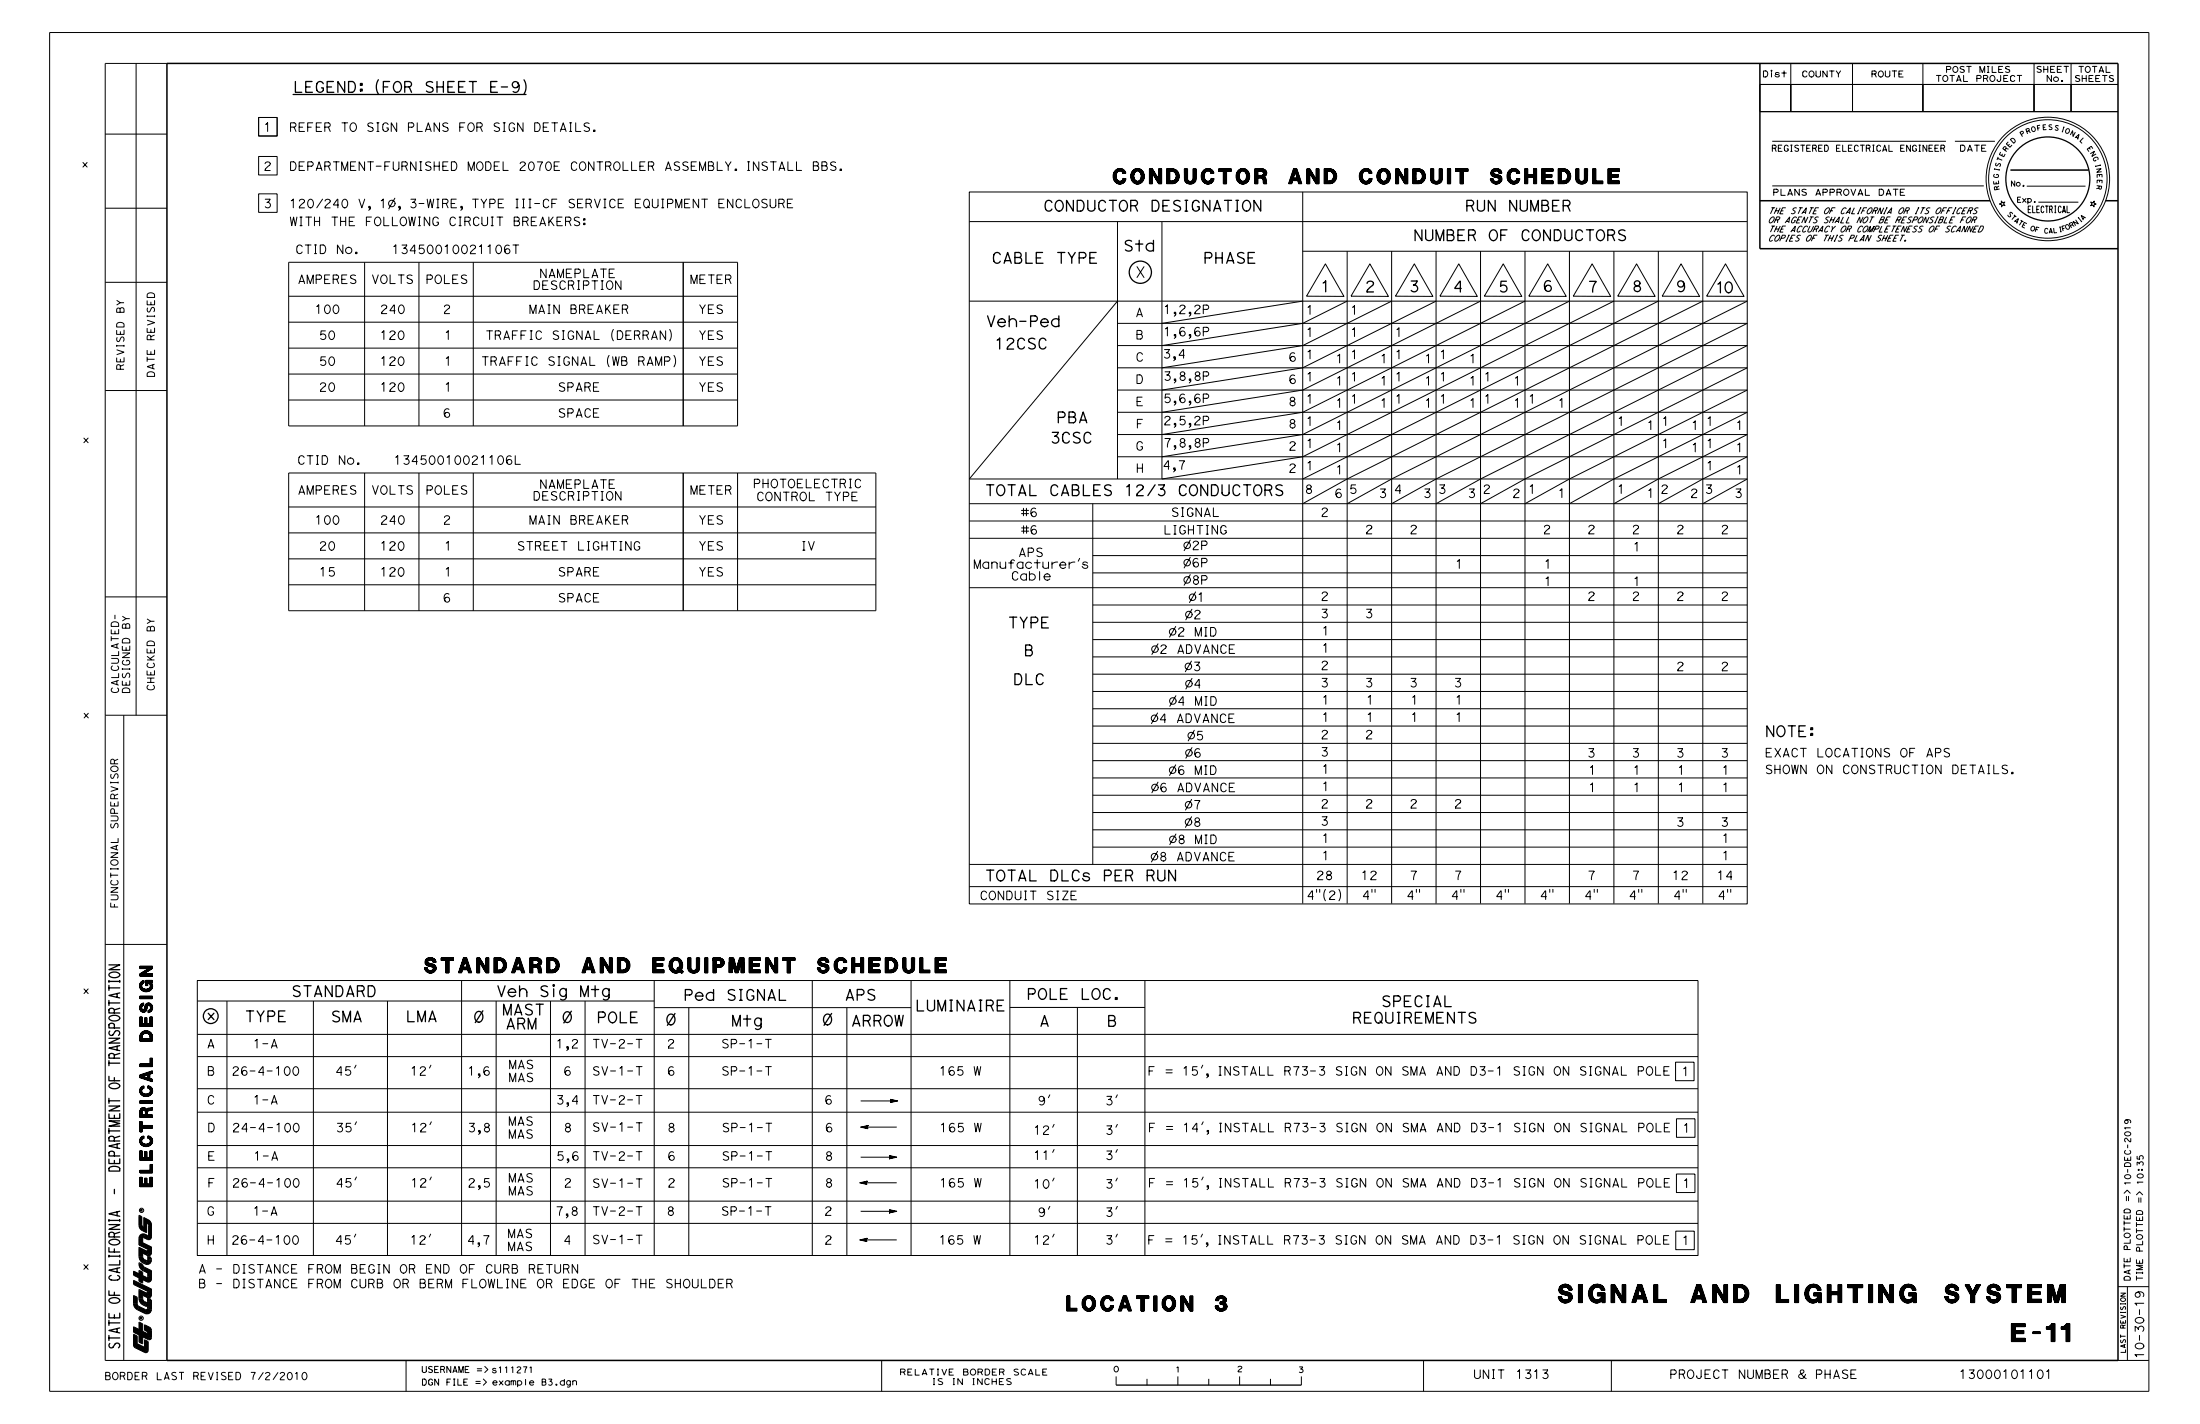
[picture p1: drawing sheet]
<svg xmlns="http://www.w3.org/2000/svg" width="432mm" height="279mm" viewBox="0 0 432 279" stroke-linecap="round" stroke-linejoin="round" font-family="sans-serif">
<g fill="none" stroke="#000" stroke-width=".2">
<path d="M9.7 6.4h412.1v266.6h-412.1zM26.7 12.4v127.9M32.8 12.4h-12.1v254.5h12.1M347.7 14.2v.9M351.5 12.4v9.5M363.6 12.4v9.5M377.4 12.4v9.5M399.2 12.4v9.5M406.5 12.4v9.5M415.7 16.6h-70.3v5.3h70.3M20.7 26.3h12.1M50.8 38h3.6v3.7h-3.6z"/>
<path d="M50.8 30.7h3.6v3.6h-3.6zM50.8 23.1h3.6v3.6h-3.6zM77.5 38.9l-1.2 2.1M154.5 39.9h.7M155.5 39.1h-1v1.7h1.1M190.2 37.7h152.7v139.7h-152.7zM255.7 37.7v139.6M347.8 36.5h41.6M347.8 27.7h34.1M383.7 27.7h7.9M392.8 39.4l.3 .4 .4-.2-.3 .4 .3 .4-.4-.2-.3 .4v-.4l-.4-.2 .4-.1zM394.6 33.4h15.3"/>
<path d="M397.8 36.5h11.5M400.1 39.7h7.8M410.4 39.6l.4 .2 .2-.3v.4l.4 .1-.4 .2v.4l-.2-.4-.5 .2 .3-.4zM20.7 40.9h12.1M20.7 55.4h12.1M56.7 51.5h88.1v32.1h-88.1zM56.7 58.1h88.1M71.6 51.5v32.1M82.2 51.5v32.1M92.9 51.5v32.1M134.1 51.5v32.1M190.2 59.1h152.7l-69.8 34.9-8.7 4.8"/>
<path d="M190.2 43.5h152.7M219.3 59.1l-29.1 34.9h152.7l-8.7 4.8M219.3 43.5v50.5M228.1 43.5v50.5l27.6-4.4 61.1-30.5M255.7 49.3h87.2M255.7 59.1l-27.6 4.3M260.1 51.8l3.7 6.4-7.4-.1zM264.4 59.1l-8.7 4.3-27.6 4.4M264.4 49.3v128M268.9 51.8l3.6 6.4-7.3-.1zM273.1 49.3v128M273.1 59.1l-17.4 8.7-27.6 4.4"/>
<path d="M277.6 51.8l3.6 6.4-7.3-.1zM281.9 59.1l-26.2 13.1-27.6 4.3M281.9 49.3v128M286.3 51.8l3.7 6.4-7.4-.1zM290.6 49.3v128M290.6 59.1l-34.9 17.4-27.6 4.4M295 51.8l3.7 6.4-7.4-.1zM299.3 59.1l-43.6 21.8-27.6 4.4M299.3 49.3v128M303.8 51.8l3.6 6.4-7.3-.1zM308 49.3v128M308 59.1l-52.3 26.2-27.6 4.3"/>
<path d="M312.5 51.8l3.6 6.4-7.3-.1zM316.8 49.3v128M321.2 51.8l3.7 6.4-7.4-.1zM325.5 59.1l-69.8 34.9M325.5 49.3v128M329.9 51.8l3.7 6.4-7.4-.1zM334.2 49.3v128M334.2 59.1l-69.8 34.9-8.7 4.8M338.7 51.8l3.6 6.4-7.3-.1zM20.7 76.6h12.1M56.7 63.2h88.1M56.7 68.3h88.1"/>
<path d="M56.7 73.4h88.1M56.7 78.5h88.1M119.5 69.7a2.13 2.13 0 0 0 0 2.3M120.4 64.6a2.13 2.13 0 0 0 0 2.3M131.4 64.6a2.13 2.13 0 0 1 0 2.3M132.3 69.7a2.13 2.13 0 0 1 0 2.3M219.3 63.4h123.6l-61 30.6-8.8 4.8M219.3 67.8h123.6l-52.3 26.2-8.7 4.8M219.3 72.2h123.6l-43.6 21.8-8.7 4.8M219.3 76.5h123.6l-34.9 17.5-8.7 4.8M56.7 92.8h115.2v27h-115.2zM56.7 99.5h115.2"/>
<path d="M71.6 92.8v27M82.2 92.8v27M92.9 92.8v27M134.1 92.8v27M144.8 92.8v27M190.2 98.8h152.7M214.5 98.8v70.8M219.3 80.9h123.6l-26.1 13.1-8.8 4.8M219.3 85.3h123.6l-17.4 8.7-8.7 4.8M219.3 89.6h123.6l-8.7 4.4-8.7 4.8M20.7 117.1h12.1M56.7 104.6h115.2"/>
<path d="M56.7 109.7h115.2M56.7 114.7h115.2M190.2 102.2h152.7M190.2 115.3h152.7M190.2 105.6h152.7M211.9 109.6l-.3 .5M214.5 118.7h128.4M214.5 109h128.4M214.5 112.4h128.4M233.6 112.7l-1.2 2.1M233.6 109.4l-1.2 2M233.6 106l-1.2 2"/>
<path d="M233.9 119.5l-1.2 2.1M234.7 116.1l-1.2 2.1M235.9 113.8h.6a.43 .43 0 0 0 .4-.4 .43 .43 0 0 0-.4-.5h-.6v1.7M235.9 110.4h.6a.43 .43 0 0 0 .4-.4 .43 .43 0 0 0-.4-.4h-.6v1.6M235.9 107h.6a.43 .43 0 0 0 .4-.4 .43 .43 0 0 0-.4-.4h-.6v1.7M214.5 122.1h128.4M214.5 125.5h128.4M214.5 128.9h128.4M214.5 132.3h128.4M214.5 135.7h128.4M214.5 139.1h128.4M227.2 139.9l-1.2 2.1"/>
<path d="M227.3 126.3l-1.2 2.1M230.8 122.9l-1.2 2.1M230.8 136.5l-1.2 2.1M233.8 129.7l-1.2 2.1M234 133.1l-1.2 2.1M234.5 129.9h.9l-.2 .4-.4 .2a.55 .55 0 0 1 .6 .8 .55 .55 0 0 1-.9 .1M234.5 120.1a.47 .47 0 0 1 .7-.4 .47 .47 0 0 1 .2 .7l-.6 .6-.3 .4h1M235.5 134.4h-1l.8-1.1 .1 1.7M237.6 123.1h.6a.95 .95 0 0 1-.1 1.7h-.5zM237.6 136.7h.6a.95 .95 0 0 1 0 1.7h-.6zM20.7 140.3h12.1M24.3 140.3v126.6"/>
<path d="M214.5 142.5h128.4M214.5 145.9h128.4M214.5 149.2h128.4M214.5 152.6h128.4M214.5 156h128.4M214.5 159.4h128.4M227.3 153.5l-1.2 2M230.8 150.1l-1.2 2M233.9 156.9l-1.2 2M234 146.7l-1.2 2.1M234.4 143.3l-1.2 2.1M234.5 157.1h1a2.61 2.61 0 0 0-.5 1.7"/>
<path d="M235.4 147a.67 .67 0 0 0-.8 .1 .67 .67 0 0 0-.1 .8l.2 .5M236 143.5h-.9l-.1 .8a.57 .57 0 0 1 .9-.1 .57 .57 0 0 1 0 .9 .57 .57 0 0 1-.9-.1M237.6 150.3h.6a.95 .95 0 0 1-.1 1.7h-.5zM190.2 169.6h152.7M190.2 174h152.7M214.5 162.8h128.4M214.5 166.2h128.4M227.2 167l-1.2 2.1M230.8 163.6l-1.2 2.1M233.9 160.3l-1.2 2M237.6 163.8h.6a.95 .95 0 0 1 0 1.7h-.6zM258.4 174.5v.6"/>
<path d="M259 174.5v.6M260.1 174.5a2.13 2.13 0 0 0 0 2.2M262.8 174.5a2.13 2.13 0 0 1 0 2.2M268.6 175.9h-1l.8-1.1 .1 1.7M269.3 174.5v.6M269.9 174.5v.6M277.3 175.9h-1l.8-1.1 .1 1.7M278 174.5v.6M278.6 174.5v.6M286 175.9h-.9l.7-1.1 .1 1.7M286.7 174.5v.6M287.3 174.5v.6"/>
<path d="M294.8 175.9h-1l.7-1.1 .1 1.7M295.5 174.5v.6M296.1 174.5v.6M303.5 175.9h-1l.8-1.1 .1 1.7M304.2 174.5v.6M304.8 174.5v.6M312.2 175.9h-1l.8-1.1 .1 1.7M312.9 174.5v.6M313.5 174.5v.6M321 175.9h-1l.7-1.1 .1 1.7M321.6 174.5v.6M322.2 174.5v.6"/>
<path d="M329.7 175.9h-1l.8-1.1v1.7M330.4 174.5v.6M331 174.5v.6M338.4 175.9h-1l.8-1.1 .1 1.7M339.1 174.5v.6M339.7 174.5v.6M20.7 185.3h12.1M38.7 192.4h294.6v53.9h-294.6zM38.7 196.4h89.7M44.5 196.4v49.9M61.5 196.4v49.9M76.1 196.4v49.9"/>
<path d="M90.6 192.4v53.9M97.4 196.4v49.9M108 196.4v49.9M114.8 196.4v49.9M128.4 192.4v53.9M128.4 197.7h50.4M135.2 197.7v48.6M159.4 192.4v53.9M166.2 197.7v48.6M178.8 192.4v53.9M198.2 192.4v53.9M198.2 197.7h26.5"/>
<path d="M211.5 197.7v48.6M224.7 192.4v53.9M38.7 203h294.6M38.7 207.3h294.6M38.7 213.6h294.6M38.7 218.2h294.6M69.9 209l-.3 .6M84.6 209l-.3 .6M168.9 216h7.3M174.8 215.7l1.4 .3-1.4 .3 1.1-.3-1.1-.2 .7 .2-.6 .2 .3-.2-.3-.1-.1 .4 .2-.3zM206.1 214.8l-.3 .6M219.3 214.8l-.3 .6"/>
<path d="M236.1 209l-.3 .6M328.9 208.4h3.6v3.6h-3.6zM329 219.5h3.7v3.6h-3.7zM28.2 238.9a1.7 1.7 0 0 1 1.5 1.5v2.5l-.2 .3h-.4l-1-.4-.1 1M28.2 238.9l.6 1.1M28.2 238.9v1.9M28.8 240l.2 .1 .2 .4v1.8l-.2 .1-.5-.2M28.8 240v1.9M38.7 224.8h294.6M38.7 229.1h294.6M38.7 235.7h294.6M70 230.9l-.3 .6"/>
<path d="M70 220.1l-.3 .6M84.7 230.9l-.3 .6M84.7 220.1l-.3 .6M168.7 232.1l1.5-.3-1.1 .3 1 .2-.7-.2 .7-.2-.4 .2h.3l.2-.3-.2 .3 .2 .3zM168.9 221.1h7.1M168.9 227.1h7.1M168.9 232.1h7.1M168.9 237.7h7.1M168.9 221.2l1.5-.4-1.1 .4 1 .2-.7-.2 .7-.2-.4 .2h.3l.2-.4-.2 .4 .2 .3zM174.6 226.7l1.4 .3-1.4 .4 1.1-.4-1.1-.2 .7 .2-.6 .2 .3-.2h-.3l-.1 .4 .2-.4zM174.6 237.4l1.4 .3-1.4 .3 1.1-.3-1.1-.3 .7 .3-.6 .1 .3-.1-.3-.1-.1 .4 .2-.3zM206.1 236.7l-.3 .6"/>
<path d="M206.9 231.2l-.3 .5M206.9 220.6l-.3 .6M206.9 225.5l-.3 .6M219.3 225.5l-.3 .6M219.3 231.2l-.3 .5M219.3 236.7l-.3 .6M219.3 220.6l-.3 .6M236.1 230.9l-.2 .6M236.2 220.1l-.3 .6M329 230.4h3.7v3.6h-3.7zM416.9 234.1l.6-.6 .6 .6M419.3 234.4l.6-.6 .6 .6"/>
<path d="M27.3 244.7v1.8a1.61 1.61 0 0 0 2 1.5l.4-.8-.2-.5-1.5-.8M27.3 249.9l-1.1-.5v.8l1.1 .5M27.3 249.9v-.6l.7 .3v.7M27.3 250.7v.7l.7 .4v-.7M27.3 249.9l.7 1.2M27.3 244.3l1.7 .8M27.3 244.7l1.4 .7h.3v-.3M27.3 244.7l.7 1.2M28 250.3l-.7 .4M28 243.8l-.7 .5M28 245.9l.1 .9 .7 .6 .2-.2v-.8M28 243.8l1.7 .9"/>
<path d="M28.2 240.8l.6 1.1M28.2 240.8l-.2-.2-.2-.3v-1.6l-.5-.3v2a1.14 1.14 0 0 0 .6 1l.9 .5M28.5 242.2a.84 .84 0 0 0-1.2 .7v1.4M29 253.4l-.1 .2-.2 .1-1.4-.7v1.8a1.7 1.7 0 0 0 1.7 1.5v.4l-.3 .3-1.6-.8-.2-.4v-1.3l-.7-.3v1.5a1.44 1.44 0 0 0 .8 1.3l1.4 .7a.9 .9 0 0 0 1.3-.8v-1.5l-.2-.4-1.5-.8v.6a.79 .79 0 0 0 .9 .7l.1-.9M29 249.8l-.1 .8-.9-.3M29.1 246.9h.1M29.1 245.1v.1M29.4 247.2h.1M29.6 247.2h.1M29.7 252.9l-.7 .5M29.7 244.7l-.7 .4M29.7 249.3l-.7 .5"/>
<path d="M29.7 252.9v1.4l-.2 .3h-.6M29.7 249.3v1.7l-.1 .3-.5 .3-1.1-.5M29.7 249.3l-1.4-.7-.3-.5-.7-.4a1.53 1.53 0 0 0 .8 1.6l.9 .5M29.7 244.7v1.3l-.2 .3h-.6M29.7 252.9l-3.5-1.7v.8l2.8 1.4M38.7 240h294.6M69.8 242.2l-.2 .5M84.5 242.2l-.3 .5M168.7 243.3l1.5-.3-1.1 .3 1 .2-.7-.2 .7-.2-.4 .2 .3 .1 .2-.4-.2 .3 .2 .3zM168.9 243.3h7.1M206.9 242.2l-.3 .5M219.3 242.2l-.3 .5"/>
<path d="M236 242.2l-.3 .5M328.9 241.6h3.6v3.6h-3.6zM415.7 252.5h6.1M417.5 252.5v14.4M26.2 260.3l1.1 .5v-1.4l.7 .4v1.4l1 .5v-.4l-.6-.3v-1.1l.9 .5 .4 .4v1.6a.43 .43 0 0 1-.6 .4l-1.1-.5v1.4l-.7-.4v-1.4l-1.1-.5zM26.9 263.6v-1.5l-.7-.3v2.1l.4 .6M28.4 264.3v-1.4l.7 .3v1.8a.46 .46 0 0 1-.7 .4l-1.8-.9M29.5 262.4l-.3 .2M79.7 267v6M173 266.9v6.1M219.1 270.1v1.7M225.1 270.5v1.3"/>
<path d="M231.2 270.1v1.7M237.2 270.5v1.3M243.3 270.1v1.7M249.4 270.5v1.3M255.4 270.1v1.7M279.4 266.9v6.1M316.3 266.9v6.1M415.7 266.9h6.1"/>
<circle cx="347.7" cy="13.9" r=".09"/>
<circle cx="76.9" cy="39.9" r=".64"/>
<circle cx="401.9" cy="35.1" r="11.6"/>
<circle cx="401.9" cy="35.1" r="12.1"/>
<circle cx="233" cy="107" r=".64"/>
<circle cx="233" cy="113.8" r=".64"/>
<circle cx="233" cy="110.4" r=".64"/>
<circle cx="234.1" cy="117.2" r=".64"/>
<circle cx="226.7" cy="127.4" r=".64"/>
<circle cx="230.2" cy="124" r=".64"/>
<circle cx="230.2" cy="137.5" r=".64"/>
<circle cx="233.2" cy="130.8" r=".64"/>
<circle cx="233.3" cy="120.6" r=".64"/>
<circle cx="233.4" cy="134.1" r=".64"/>
<circle cx="226.6" cy="140.9" r=".64"/>
<circle cx="226.7" cy="154.5" r=".64"/>
<circle cx="230.2" cy="151.1" r=".64"/>
<circle cx="233.3" cy="157.9" r=".64"/>
<circle cx="233.4" cy="147.7" r=".64"/>
<circle cx="233.8" cy="144.3" r=".64"/>
<circle cx="235.1" cy="148.1" r=".49"/>
<circle cx="226.6" cy="168.1" r=".64"/>
<circle cx="230.2" cy="164.7" r=".64"/>
<circle cx="233.3" cy="161.3" r=".64"/>
<circle cx="235" cy="161.7" r=".48"/>
<circle cx="235" cy="160.9" r=".42"/>
<circle cx="27.8" cy="237.5" r=".42"/>
<circle cx="27.7" cy="258.6" r=".42"/>
</g>
<g fill="none" stroke="#000" stroke-width=".3">
<path d="M32.8 12.4h382.9v254.5h-382.9zM345.4 12.4v36.4h70.3M345.4 39.4h45.2M413.3 39.4h2.4M27.5 238.7v2a1.42 1.42 0 0 0 1.2 .9M27.6 238.7v1.7a1.16 1.16 0 0 0 1.1 1M28.3 239.2l1.1 .5M28.3 239.5l.9 .5 .2 .5M28.3 239.4l1 .5 .2 .6M28.3 239.3l1 .5M28.5 239.6v1.6M28.6 239.6v1.7"/>
<path d="M29.1 239.6l.4 .4 .1 .5M26.3 250l3 1.4M26.3 251.6l3.1 1.5v1l-.2 .3-1.5-.7M26.3 254.4l.5 .2v1.2l.2 .5 1.5 .8 .5-.1 .1-.3v-1.9l.4 .2 .1 .4v1.5a.77 .77 0 0 1-1.1 .7l-1.4-.7a1.32 1.32 0 0 1-.8-1.2zM26.3 251.8l3 1.4v.9l-.2 .1-1.4-.7M26.3 249.8l3.2 1.5M26.5 254.4v1.3a1.15 1.15 0 0 0 .6 1.1l1.5 .7 .6-.1 .2-.5v-1.5l-.3-.4M26.6 254.5v1.2a.99 .99 0 0 0 .6 .9l1.4 .7a.45 .45 0 0 0 .7-.4v-1.5l-.2-.2M27.4 259.6l.5 .2M27.5 259.7v3.6M27.6 253.3v1.5a1.32 1.32 0 0 0 1.5 1.2M27.6 248a1.15 1.15 0 0 0 .6 1.1l1.1 .5v1.6"/>
<path d="M27.6 249.5v1.9M27.6 246.5a1.35 1.35 0 0 0 1.6 1.2l.2-.5M27.6 259.7v3.7M27.7 240.4l.2 .5 .8 .4M27.7 253.3v1.5a1.11 1.11 0 0 0 1.4 1M27.7 249.6v1.9M27.7 248.1l.4 .7 1.3 .7v1.8M27.7 246.5a1.09 1.09 0 0 0 1.5 1l.1-.3-.1-.3M27.8 259.8v3.6M28.1 249.2a1.32 1.32 0 0 1-.7-1.3l.5 .3 .4 .5 1.3 .7v1.6a.48 .48 0 0 1-.7 .4l-1-.5v.7l-.5-.3v-.6l-1.1-.6v-.5l1.1 .5v-.7l.5 .3v.7l1 .4 .2-.3M28.1 249.2l1 .5v.8M28.3 242.6l-.5 .1-.1 1.3 1.7 .8v1l-.2 .3h-.2l-1.3-.7v1.2"/>
<path d="M28.3 242.6l.9 .4 .2-.3M29.1 255.4l-.1 .2a.88 .88 0 0 1-1.1-.8v-.8l1.1 .5a.45 .45 0 0 0 .6-.4v-1.1l-3.3-1.6v.5l2.8 1.4-.1 .4-.2 .1-1.4-.6v1.6a1.51 1.51 0 0 0 1.7 1.3M29.1 245.2l-.1 .3h-.3l-1.3-.6v1.6a1.51 1.51 0 0 0 1.9 1.4l.3-.7M29.1 246.8l.3 .4M29.1 245.1l-1.7-.9v-1.3a.72 .72 0 0 1 1-.6l.5 .2h.3l.1-2a.75 .75 0 0 0-.6-.7v1.9a1.45 1.45 0 0 1-1.3-1.3v-1.8l.3 .2v1.5a.75 .75 0 0 0 .6 .7v-1.9a1.46 1.46 0 0 1 1.3 1.3v2.3a.44 .44 0 0 1-.6 .4l-.8-.4-.3 .1v1.1l1.7 .8v1.1a.44 .44 0 0 1-.6 .4l-1.1-.5v.9a.99 .99 0 0 0 1.2 .8v-.8l.4 .2 .1 .4M29.2 253.5a.48 .48 0 0 1-.7 .4M29.2 256.8a.55 .55 0 0 1-.8 .4M29.3 250.5a.46 .46 0 0 1-.7 .4M29.3 245.2a.49 .49 0 0 1-.7 .5M29.3 242.7l-.2 .1-.9-.4-.4 .1-.2 .2v1.4l1.7 .8v.9l-.2 .1-1.5-.7v1.4M29.4 240.4v2.3M29.4 253.5l-.3 .5-.6 .1"/>
<path d="M29.4 250.5l-.2 .5h-.6M29.4 245.2l-.3 .6h-.6M29.5 242.3l-.1 .3-.5 .1M29.5 240.4v2.3M26.3 261l3 1.5M26.3 261.2l2.9 1.4 .3-.1M26.3 262l.5 .2M26.3 261.3l1.1 .5M26.3 260.5l1.1 .5M26.3 260.6l2.8 1.4v-.9l-.6-.3M26.4 262v1.9M26.5 264l2.2 1.1"/>
<path d="M26.6 262.1v1.8l2.1 1.1v-1.8M26.7 262.2v1.6l1.9 1v-1.7M26.8 263.8l1.7 .8M26.8 263.6l1.7 .9M27.4 263.3l.5 .2M27.9 261.3l1.2 .6M28.5 263.1l.5 .2v1.7l-.3 .3-2.1-1-.3-.4M28.5 260.1l.8 .4 .3 .3v1.6l-.1 .2-.3 .1-1.3-.6M28.5 260.5l.9 .5v1.4l-3.1-1.5M28.5 260.3l.7 .3M28.5 260.9l.6 .3M28.5 260.7l.7 .3v1.2l-2.9-1.4"/>
<path d="M28.5 260.4l.9 .4M28.8 263.2l.1 1.8-.2 .2-2-1-.3-.3M29.2 260.6l.3 .4"/>
</g>
<g fill="none" stroke="#000" stroke-width=".25">
<path d="M57.5 18.5h45.7M74.3 15.6a2.65 2.65 0 0 0 0 2.8M102.8 15.7a2.65 2.65 0 0 1 0 2.8M21.4 192.4v.3M21.4 193.3v1M21.4 196.3v1M21.4 196.8h2.1M21.4 193.8h2.1M21.4 192.6h2.1M21.4 189.3h2.1l-2.1 1h2.1M21.5 199.5l.5-.2a1.04 1.04 0 0 1 1.5 .6 1.38 1.38 0 0 1-2.1-.1zM21.5 191l.5-.2a1.04 1.04 0 0 1 1.5 .6 1.38 1.38 0 0 1-2.1-.1z"/>
<path d="M22.4 198.2a.59 .59 0 0 0-.5-.4 .59 .59 0 0 0-.5 .4v.6h2.1M23 194.9v.8M23.5 192.4v.3M23.5 197.8l-1.1 .4v.6M23.5 194.8l-2.1 .5 2.1 .5M94.8 198.3l-1.6 2.4M108.7 194v1.5M112.2 198.3l-1.6 2.5M132.5 198.8l-1.6 2.4M163.3 198.8l-1.6 2.4M21.4 211.2v.9h2.1M21.4 208.1v1"/>
<path d="M21.4 215.5v1M21.4 216h2.1M21.4 208.6h2.1M21.4 217h2.1l-2.1 1h2.1M21.4 203.7h2.1l-2.1 1h2.1M21.5 212.8l.5-.2a1.04 1.04 0 0 1 1.5 .6 1.38 1.38 0 0 1-2.1-.1zM21.6 202.3a.51 .51 0 0 0 .1 .8 .51 .51 0 0 0 .7-.4 .54 .54 0 0 1 .8-.5 .54 .54 0 0 1 .1 1M22.4 207a.59 .59 0 0 0-.5-.3 .59 .59 0 0 0-.5 .3v.6h2.1M22.4 211.4v.7M22.5 201.7v-.6a.59 .59 0 0 0-.6-.3 .59 .59 0 0 0-.5 .3v.6h2.1M22.5 218.8v.6M23 205.3v.7"/>
<path d="M23.5 219.9h-2.1l2.1 .5-2.1 .6h2.1M23.5 218.5v.9h-2.1v-.8M23.5 206.7l-1.1 .3v.6M23.5 205.2l-2.1 .5 2.1 .4M21.4 221.4v1M21.4 239.3v.3M21.4 239.5h2.1M21.4 221.9h2.1M21.4 229.1a1.57 1.57 0 0 1 2.1 .2v.5h-2.1zM22.4 223.3a.59 .59 0 0 0-.5-.4 .59 .59 0 0 0-.5 .4v.6h2.1M22.5 226.8v-.6a.59 .59 0 0 0-.6-.3 .59 .59 0 0 0-.5 .3v.6h2.1M22.5 227.7v.6"/>
<path d="M22.5 233.4v.8M23 224.5v.7M23 237.8v.7M23.5 239.3v.3M23.5 237.7l-2.1 .5 2.1 .4M23.5 227.4v.9h-2.1v-.9M23.5 224.4l-2.1 .5 2.1 .4M23.5 222.9l-1.1 .4v.6M21.4 253.3v.8h2.1M21.4 244.8v.9h2.1M21.4 246.3v.4M21.4 259.1v1"/>
<path d="M21.4 259.6h2.1M21.4 246.5h2.1M21.4 240.3h2.1l-2.1 .9h2.1M21.5 254.9l.5-.3a1.04 1.04 0 0 1 1.5 .7 1.38 1.38 0 0 1-2.1-.1zM21.5 243.5l.5-.3a1.04 1.04 0 0 1 1.5 .6 1.38 1.38 0 0 1-2.1 0zM21.8 250.3a.48 .48 0 0 0-.4 .6 .48 .48 0 0 0 .7 .3 1.08 1.08 0 0 0 1.4-.5l-.4-.4M22.4 242.1a.59 .59 0 0 0-.5-.3 .59 .59 0 0 0-.5 .3v.6h2.1M22.4 245v.7M22.4 253.5v.6M22.5 258v.6M23 248.9v.7M23.5 247.3v.9h-2.1"/>
<path d="M23.5 246.3v.4M23.5 257.7v.9h-2.1v-.9M23.5 248.7l-2.1 .5 2.1 .5M23.5 241.8l-1.1 .3v.6M27.4 259.6v3.7M27.9 259.8v3.7M21.4 262v1M21.4 262.5h2.1M21.6 263.6a.51 .51 0 0 0 .1 .8 .51 .51 0 0 0 .7-.4 .54 .54 0 0 1 .8-.5 .54 .54 0 0 1 .1 1M23 260.7v.7M23.5 260.6l-2.1 .4 2.1 .5M26.3 260.5v.8"/>
<path d="M26.3 262v1.9M26.8 262.2v1.6M28.5 260.1v.8M28.5 263.1v1.5M29.5 261v1.4M219.1 271.8h36.3"/>
<circle cx="401.9" cy="35.1" r="8.2"/>
<circle cx="223.8" cy="53.4" r="2.18"/>
<circle cx="41.4" cy="199.4" r="1.45"/>
<circle cx="108.7" cy="193.3" r=".15"/>
</g>
<g font-size="3.5">
<text x="305.8" y="255.6">SIGNAL AND LIGHTING SYSTEM</text>
<text x="394.8" y="263.2">E-11</text>
</g>
<g font-size="2.9">
<text x="218.5" y="36">CONDUCTOR AND CONDUIT SCHEDULE</text>
<text x="83.3" y="190.9">STANDARD AND EQUIPMENT SCHEDULE</text>
<text x="209.4" y="257.2">LOCATION 3</text>
</g>
<g font-size="2.4">
<text x="29.9" y="196" transform="rotate(-90 29.9 196)">IG N</text>
<text x="29.9" y="204.3" transform="rotate(-90 29.9 204.3)">D ES</text>
<text x="29.9" y="216.5" transform="rotate(-90 29.9 216.5)">IC A L</text>
<text x="29.9" y="232.8" transform="rotate(-90 29.9 232.8)">ELEC TR</text>
</g>
<g font-size="2.1">
<text x="57.5" y="18.1">LEGEND: (FOR SHEET E-9)</text>
<text x="204.7" y="41.4">CONDUCTOR DESIGNATION</text>
<text x="287.5" y="41.4">RUN NUMBER</text>
<text x="277.4" y="47.2">NUMBER OF CONDUCTORS</text>
<text x="194.6" y="51.7">CABLE TYPE</text>
<text x="220.5" y="49.3">Std</text>
<text x="236.1" y="51.7">PHASE</text>
<text x="222.7" y="54.4">X</text>
<text x="259.1" y="57.3">1</text>
<text x="267.9" y="57.3">2</text>
<text x="276.5" y="57.2">3</text>
<text x="285.2" y="57.3">4</text>
<text x="294" y="57.3">5</text>
<text x="302.7" y="57.2">6</text>
<text x="311.5" y="57.3">7</text>
<text x="320.2" y="57.2">8</text>
<text x="328.9" y="57.2">9</text>
<text x="336.6" y="57.5">10</text>
<text x="193.5" y="64.1">Veh-Ped</text>
<text x="195.2" y="68.5">12CSC</text>
<text x="207.3" y="82.9">PBA</text>
<text x="206.1" y="86.9">3CSC</text>
<text x="193.3" y="97.2">TOTAL CABLES 12/3 CONDUCTORS</text>
<text x="197.8" y="123.2">TYPE</text>
<text x="200.9" y="128.7">B</text>
<text x="198.8" y="134.3">DLC</text>
<text x="346.4" y="144.5">NOTE:</text>
<text x="193.3" y="172.8">TOTAL DLCs PER RUN</text>
<text x="57.2" y="195.5">STANDARD</text>
<text x="97.4" y="195.5">Veh Sig Mtg</text>
<text x="134.1" y="196.3">Ped SIGNAL</text>
<text x="165.8" y="196.3">APS</text>
<text x="201.5" y="196.1">POLE LOC.</text>
<text x="271.1" y="197.5">SPECIAL</text>
<text x="48" y="200.5">TYPE</text>
<text x="64.9" y="200.5">SMA</text>
<text x="79.6" y="200.5">LMA</text>
<text x="92.9" y="200.6">O</text>
<text x="98.5" y="199.2">MAST</text>
<text x="99.2" y="201.9">ARM</text>
<text x="110.3" y="200.6">O</text>
<text x="117.1" y="200.7">POLE</text>
<text x="130.6" y="201.1">O</text>
<text x="143.5" y="201.3">Mtg</text>
<text x="161.4" y="201.1">O</text>
<text x="167" y="201.3">ARROW</text>
<text x="179.6" y="198.4">LUMINAIRE</text>
<text x="203.9" y="201.4">A</text>
<text x="217.2" y="201.4">B</text>
<text x="265.3" y="200.8">REQUIREMENTS</text>
</g>
<g font-size="1.7">
<text x="51.7" y="25.8">1</text>
<text x="54.8" y="25.8">REFER TO SIGN PLANS FOR SIGN DETAILS.</text>
<text x="51.7" y="33.4">2</text>
<text x="54.6" y="33.4">DEPARTMENT-FURNISHED MODEL 2070E CONTROLLER ASSEMBLY. INSTALL BBS.</text>
<text x="51.7" y="40.8">3</text>
<text x="54.8" y="40.8">120/240 V, 1Ø, 3-WIRE, TYPE III-CF SERVICE EQUIPMENT ENCLOSURE</text>
<text x="53.9" y="44.3">WITH THE FOLLOWING CIRCUIT BREAKERS:</text>
<text x="57.9" y="49.8">CTID No.</text>
<text x="76.1" y="49.8">13450010021106T</text>
<text x="58.4" y="55.6">AMPERES</text>
<text x="72.8" y="55.6">VOLTS</text>
<text x="83.5" y="55.6">POLES</text>
<text x="104.5" y="56.8">DESCRIPTION</text>
<text x="105.8" y="54.5">NAMEPLATE</text>
<text x="135.4" y="55.6">METER</text>
<text x="61.7" y="61.5">100</text>
<text x="74.5" y="61.5">240</text>
<text x="86.9" y="61.5">2</text>
<text x="103.8" y="61.5">MAIN BREAKER</text>
<text x="137" y="61.5">YES</text>
<text x="222.8" y="62.1">A</text>
<text x="228.3" y="61.5">1,2,2P</text>
<text x="228.3" y="65.9">1,6,6P</text>
<text x="256.3" y="61.7">1</text>
<text x="265" y="61.7">1</text>
<text x="62.6" y="66.6">50</text>
<text x="62.6" y="71.7">50</text>
<text x="74.5" y="66.6">120</text>
<text x="74.5" y="71.7">120</text>
<text x="87.1" y="66.6">1</text>
<text x="87.1" y="71.7">1</text>
<text x="94.4" y="71.7">TRAFFIC SIGNAL (WB RAMP)</text>
<text x="95.2" y="66.6">TRAFFIC SIGNAL (DERRAN)</text>
<text x="137" y="66.6">YES</text>
<text x="137" y="71.7">YES</text>
<text x="222.8" y="66.5">B</text>
<text x="222.8" y="70.9">C</text>
<text x="228.2" y="70.3">3,4</text>
<text x="252.9" y="70.9">6</text>
<text x="256.3" y="66">1</text>
<text x="256.3" y="70.4">1</text>
<text x="262.1" y="71.2">1</text>
<text x="265" y="66">1</text>
<text x="265" y="70.4">1</text>
<text x="270.8" y="71.2">1</text>
<text x="273.7" y="70.4">1</text>
<text x="273.7" y="66">1</text>
<text x="279.5" y="71.2">1</text>
<text x="282.5" y="70.4">1</text>
<text x="288.3" y="71.2">1</text>
<text x="62.6" y="76.8">20</text>
<text x="74.5" y="76.8">120</text>
<text x="87.1" y="76.8">1</text>
<text x="109.5" y="76.8">SPARE</text>
<text x="137" y="76.8">YES</text>
<text x="222.9" y="75.3">D</text>
<text x="228.3" y="74.6">3,8,8P</text>
<text x="252.9" y="75.3">6</text>
<text x="256.3" y="74.8">1</text>
<text x="262.1" y="75.6">1</text>
<text x="265" y="74.8">1</text>
<text x="270.8" y="75.6">1</text>
<text x="273.7" y="74.8">1</text>
<text x="279.5" y="75.6">1</text>
<text x="282.4" y="74.8">1</text>
<text x="288.3" y="75.6">1</text>
<text x="291.2" y="74.8">1</text>
<text x="297" y="75.6">1</text>
<text x="86.9" y="81.9">6</text>
<text x="109.5" y="81.9">SPACE</text>
<text x="222.9" y="79.6">E</text>
<text x="222.9" y="84">F</text>
<text x="228.3" y="79">5,6,6P</text>
<text x="228.3" y="83.4">2,5,2P</text>
<text x="252.8" y="79.6">8</text>
<text x="252.8" y="84">8</text>
<text x="256.3" y="79.1">1</text>
<text x="256.3" y="83.5">1</text>
<text x="262.1" y="79.9">1</text>
<text x="265" y="79.1">1</text>
<text x="270.8" y="79.9">1</text>
<text x="273.7" y="79.1">1</text>
<text x="279.5" y="79.9">1</text>
<text x="282.4" y="79.1">1</text>
<text x="288.3" y="79.9">1</text>
<text x="291.2" y="79.1">1</text>
<text x="297" y="79.9">1</text>
<text x="299.9" y="79.1">1</text>
<text x="305.7" y="79.9">1</text>
<text x="317.3" y="83.5">1</text>
<text x="326.1" y="83.5">1</text>
<text x="334.8" y="83.5">1</text>
<text x="222.8" y="88.3">G</text>
<text x="228.3" y="87.7">7,8,8P</text>
<text x="252.8" y="88.3">2</text>
<text x="256.3" y="87.9">1</text>
<text x="262.1" y="84.3">1</text>
<text x="262.1" y="88.7">1</text>
<text x="323.2" y="84.3">1</text>
<text x="326.1" y="87.9">1</text>
<text x="331.9" y="84.3">1</text>
<text x="331.9" y="88.7">1</text>
<text x="334.8" y="87.9">1</text>
<text x="340.6" y="88.7">1</text>
<text x="340.6" y="84.3">1</text>
<text x="58.3" y="91.1">CTID No.</text>
<text x="76.4" y="91.1">13450010021106L</text>
<text x="105.8" y="95.8">NAMEPLATE</text>
<text x="147.7" y="95.7">PHOTOELECTRIC</text>
<text x="222.9" y="92.7">H</text>
<text x="228.2" y="92.1">4,7</text>
<text x="252.8" y="92.7">2</text>
<text x="256.3" y="92.2">1</text>
<text x="262.1" y="93">1</text>
<text x="334.8" y="92.2">1</text>
<text x="340.6" y="93">1</text>
<text x="58.4" y="97">AMPERES</text>
<text x="72.8" y="97">VOLTS</text>
<text x="83.5" y="97">POLES</text>
<text x="104.5" y="98.1">DESCRIPTION</text>
<text x="135.4" y="97">METER</text>
<text x="148.4" y="98.3">CONTROL TYPE</text>
<text x="200.3" y="101.4">#6</text>
<text x="229.8" y="101.3">SIGNAL</text>
<text x="256" y="96.8">8</text>
<text x="259.2" y="101.3">2</text>
<text x="261.9" y="97.6">6</text>
<text x="264.8" y="96.8">5</text>
<text x="270.6" y="97.6">3</text>
<text x="273.6" y="96.8">4</text>
<text x="279.3" y="97.6">3</text>
<text x="282.2" y="96.8">3</text>
<text x="288" y="97.6">3</text>
<text x="291" y="96.8">2</text>
<text x="296.8" y="97.6">2</text>
<text x="299.9" y="96.8">1</text>
<text x="305.7" y="97.6">1</text>
<text x="317.4" y="96.8">1</text>
<text x="323.2" y="97.6">1</text>
<text x="325.9" y="96.8">2</text>
<text x="331.7" y="97.6">2</text>
<text x="334.6" y="96.8">3</text>
<text x="340.4" y="97.6">3</text>
<text x="61.7" y="102.9">100</text>
<text x="62.6" y="108">20</text>
<text x="74.5" y="108">120</text>
<text x="74.5" y="102.9">240</text>
<text x="86.9" y="102.9">2</text>
<text x="87.1" y="108">1</text>
<text x="101.4" y="108">STREET LIGHTING</text>
<text x="103.8" y="102.9">MAIN BREAKER</text>
<text x="137" y="102.9">YES</text>
<text x="137" y="108">YES</text>
<text x="156.5" y="108">IV</text>
<text x="200.4" y="104.8">#6</text>
<text x="228.3" y="104.8">LIGHTING</text>
<text x="232.2" y="107.8">Ø2P</text>
<text x="267.9" y="104.7">2</text>
<text x="276.6" y="104.7">2</text>
<text x="302.8" y="104.7">2</text>
<text x="311.5" y="104.7">2</text>
<text x="320.2" y="104.7">2</text>
<text x="329" y="104.7">2</text>
<text x="337.7" y="104.7">2</text>
<text x="62.6" y="113">15</text>
<text x="74.5" y="113">120</text>
<text x="87.1" y="113">1</text>
<text x="109.5" y="113">SPARE</text>
<text x="137" y="113">YES</text>
<text x="191" y="111.5">Manufacturer’s</text>
<text x="198.4" y="113.8">Cable</text>
<text x="199.8" y="109.2">APS</text>
<text x="232.2" y="111.2">Ø6P</text>
<text x="285.6" y="111.5">1</text>
<text x="303" y="111.5">1</text>
<text x="320.4" y="108.1">1</text>
<text x="86.9" y="118.1">6</text>
<text x="109.5" y="118.1">SPACE</text>
<text x="232.2" y="114.6">Ø8P</text>
<text x="233.2" y="118">Ø1</text>
<text x="259.2" y="117.8">2</text>
<text x="303" y="114.9">1</text>
<text x="311.5" y="117.8">2</text>
<text x="320.2" y="117.8">2</text>
<text x="320.4" y="114.9">1</text>
<text x="329" y="117.8">2</text>
<text x="337.7" y="117.8">2</text>
<text x="229.3" y="124.8">Ø2 MID</text>
<text x="259.1" y="121.2">3</text>
<text x="259.4" y="124.6">1</text>
<text x="267.8" y="121.2">3</text>
<text x="225.8" y="128.2">Ø2 ADVANCE</text>
<text x="259.2" y="131.4">2</text>
<text x="259.4" y="128">1</text>
<text x="329" y="131.6">2</text>
<text x="337.7" y="131.6">2</text>
<text x="259.1" y="134.8">3</text>
<text x="267.8" y="134.8">3</text>
<text x="276.6" y="134.8">3</text>
<text x="285.3" y="134.8">3</text>
<text x="225.8" y="141.8">Ø4 ADVANCE</text>
<text x="229.4" y="138.4">Ø4 MID</text>
<text x="259.4" y="141.6">1</text>
<text x="259.4" y="138.2">1</text>
<text x="268.1" y="138.2">1</text>
<text x="268.1" y="141.6">1</text>
<text x="276.8" y="138.2">1</text>
<text x="276.8" y="141.6">1</text>
<text x="285.5" y="138.2">1</text>
<text x="285.5" y="141.6">1</text>
<text x="259.1" y="148.4">3</text>
<text x="259.2" y="145">2</text>
<text x="267.9" y="145">2</text>
<text x="311.5" y="148.6">3</text>
<text x="320.2" y="148.6">3</text>
<text x="328.9" y="148.6">3</text>
<text x="337.7" y="148.6">3</text>
<text x="346.4" y="148.5">EXACT LOCATIONS OF APS</text>
<text x="225.8" y="155.4">Ø6 ADVANCE</text>
<text x="229.3" y="152">Ø6 MID</text>
<text x="259.4" y="155.1">1</text>
<text x="259.4" y="151.8">1</text>
<text x="311.7" y="152">1</text>
<text x="311.7" y="155.4">1</text>
<text x="320.4" y="152">1</text>
<text x="320.4" y="155.4">1</text>
<text x="329.2" y="152">1</text>
<text x="329.2" y="155.4">1</text>
<text x="337.9" y="152">1</text>
<text x="337.9" y="155.4">1</text>
<text x="346.4" y="151.8">SHOWN ON CONSTRUCTION DETAILS.</text>
<text x="259.1" y="161.9">3</text>
<text x="259.2" y="158.5">2</text>
<text x="267.9" y="158.5">2</text>
<text x="276.6" y="158.5">2</text>
<text x="285.3" y="158.5">2</text>
<text x="229.4" y="165.5">Ø8 MID</text>
<text x="259.4" y="165.3">1</text>
<text x="328.9" y="162.1">3</text>
<text x="337.7" y="162.1">3</text>
<text x="337.9" y="165.3">1</text>
<text x="225.8" y="168.9">Ø8 ADVANCE</text>
<text x="258.3" y="172.6">28</text>
<text x="259.4" y="168.7">1</text>
<text x="267" y="172.6">12</text>
<text x="276.6" y="172.6">7</text>
<text x="285.3" y="172.6">7</text>
<text x="311.5" y="172.6">7</text>
<text x="320.2" y="172.6">7</text>
<text x="328.1" y="172.6">12</text>
<text x="336.9" y="172.6">14</text>
<text x="337.9" y="168.7">1</text>
<text x="192.3" y="176.5">CONDUIT SIZE</text>
<text x="256.4" y="176.5">4&quot;(2)</text>
<text x="40.6" y="200.1">x</text>
<text x="40.5" y="205.6">A</text>
<text x="49.6" y="205.6">1-A</text>
<text x="99.8" y="209.7">MAS</text>
<text x="109" y="205.6">1,2</text>
<text x="116.2" y="205.6">TV-2-T</text>
<text x="130.9" y="205.6">2</text>
<text x="141.5" y="205.6">SP-1-T</text>
<text x="40.6" y="211">B</text>
<text x="45.4" y="211">26-4-100</text>
<text x="65.8" y="211">45’</text>
<text x="80.5" y="211">12’</text>
<text x="91.7" y="211">1,6</text>
<text x="99.8" y="212.2">MAS</text>
<text x="110.5" y="211">6</text>
<text x="116.2" y="211">SV-1-T</text>
<text x="130.9" y="211">6</text>
<text x="141.5" y="211">SP-1-T</text>
<text x="184.3" y="211">165 W</text>
<text x="225.2" y="211">F = 15’, INSTALL R73-3 SIGN ON SMA AND D3-1 SIGN ON SIGNAL POLE</text>
<text x="330" y="211.1">1</text>
<text x="40.6" y="216.6">C</text>
<text x="49.6" y="216.6">1-A</text>
<text x="99.7" y="220.8">MAS</text>
<text x="109.1" y="216.6">3,4</text>
<text x="116.2" y="216.6">TV-2-T</text>
<text x="116.2" y="222">SV-1-T</text>
<text x="161.8" y="216.6">6</text>
<text x="203.6" y="216.8">9’</text>
<text x="216.9" y="216.8">3’</text>
<text x="40.7" y="222.1">D</text>
<text x="40.7" y="227.7">E</text>
<text x="45.5" y="222.1">24-4-100</text>
<text x="49.7" y="227.7">1-A</text>
<text x="65.8" y="222.1">35’</text>
<text x="80.5" y="222.1">12’</text>
<text x="91.7" y="222.1">3,8</text>
<text x="99.7" y="223.4">MAS</text>
<text x="109.2" y="227.7">5,6</text>
<text x="110.6" y="222.1">8</text>
<text x="116.2" y="227.7">TV-2-T</text>
<text x="130.9" y="222.1">8</text>
<text x="131" y="227.7">6</text>
<text x="141.6" y="227.7">SP-1-T</text>
<text x="141.6" y="222.1">SP-1-T</text>
<text x="161.8" y="227.7">8</text>
<text x="161.9" y="222.1">6</text>
<text x="184.3" y="222.1">165 W</text>
<text x="202.8" y="222.6">12’</text>
<text x="202.8" y="227.5">11’</text>
<text x="216.9" y="227.5">3’</text>
<text x="216.9" y="222.6">3’</text>
<text x="225.3" y="222.1">F = 14’, INSTALL R73-3 SIGN ON SMA AND D3-1 SIGN ON SIGNAL POLE</text>
<text x="330.2" y="222.2">1</text>
<text x="40.7" y="232.9">F</text>
<text x="45.5" y="232.9">26-4-100</text>
<text x="65.8" y="232.9">45’</text>
<text x="80.5" y="232.9">12’</text>
<text x="91.7" y="232.9">2,5</text>
<text x="99.7" y="231.9">MAS</text>
<text x="110.6" y="232.9">2</text>
<text x="116.2" y="233">SV-1-T</text>
<text x="131" y="232.9">2</text>
<text x="141.6" y="232.9">SP-1-T</text>
<text x="161.8" y="232.9">8</text>
<text x="184.3" y="232.9">165 W</text>
<text x="202.8" y="233.1">10’</text>
<text x="216.9" y="233.1">3’</text>
<text x="225.3" y="232.9">F = 15’, INSTALL R73-3 SIGN ON SMA AND D3-1 SIGN ON SIGNAL POLE</text>
<text x="330.2" y="233">1</text>
<text x="40.5" y="238.5">G</text>
<text x="49.6" y="238.5">1-A</text>
<text x="99.7" y="234.5">MAS</text>
<text x="109" y="238.5">7,8</text>
<text x="116.2" y="238.5">TV-2-T</text>
<text x="130.8" y="238.5">8</text>
<text x="141.5" y="238.5">SP-1-T</text>
<text x="161.7" y="238.5">2</text>
<text x="203.6" y="238.7">9’</text>
<text x="216.9" y="238.7">3’</text>
<text x="40.5" y="244.1">H</text>
<text x="45.4" y="244.1">26-4-100</text>
<text x="65.7" y="244.1">45’</text>
<text x="80.4" y="244.1">12’</text>
<text x="91.6" y="244.1">4,7</text>
<text x="99.6" y="245.4">MAS</text>
<text x="99.6" y="242.9">MAS</text>
<text x="110.5" y="244.1">4</text>
<text x="116.2" y="244">SV-1-T</text>
<text x="161.7" y="244.1">2</text>
<text x="184.2" y="244.1">165 W</text>
<text x="202.8" y="244.1">12’</text>
<text x="216.9" y="244.1">3’</text>
<text x="225.2" y="244.1">F = 15’, INSTALL R73-3 SIGN ON SMA AND D3-1 SIGN ON SIGNAL POLE</text>
<text x="330.1" y="244.2">1</text>
<text x="38.9" y="249.8">A - DISTANCE FROM BEGIN OR END OF CURB RETURN</text>
<text x="38.9" y="252.7">B - DISTANCE FROM CURB OR BERM FLOWLINE OR EDGE OF THE SHOULDER</text>
<text x="420.8" y="266.6" transform="rotate(-90 420.8 266.6)">10-30-19</text>
<text x="289.1" y="270.5">UNIT</text>
<text x="297.4" y="270.5">1313</text>
<text x="327.6" y="270.5">PROJECT NUMBER &amp; PHASE</text>
<text x="384.4" y="270.5">13000101101</text>
</g>
<g font-size="1.5">
<text x="24.3" y="61.5" transform="rotate(-90 24.3 61.5)">BY</text>
<text x="30.3" y="66.9" transform="rotate(-90 30.3 66.9)">REVISED</text>
<text x="24.3" y="72.7" transform="rotate(-90 24.3 72.7)">REVISED</text>
<text x="30.3" y="74.1" transform="rotate(-90 30.3 74.1)">DATE</text>
<text x="25.5" y="123.5" transform="rotate(-90 25.5 123.5)">BY</text>
<text x="30.3" y="124.1" transform="rotate(-90 30.3 124.1)">BY</text>
<text x="23.3" y="136.1" transform="rotate(-90 23.3 136.1)">CALCULATED-</text>
<text x="25.5" y="136.1" transform="rotate(-90 25.5 136.1)">DESIGNED</text>
<text x="30.3" y="135.6" transform="rotate(-90 30.3 135.6)">CHECKED</text>
<text x="23.2" y="162.7" transform="rotate(-90 23.2 162.7)">SUPERVISOR</text>
<text x="23.2" y="178.2" transform="rotate(-90 23.2 178.2)">FUNCTIONAL</text>
<text x="20.5" y="270.7">BORDER LAST REVISED 7/2/2010</text>
</g>
<text font-size="1.3" x="397.9" y="41.7">ELECTRICAL</text>
<g font-size="1.2">
<text x="345.9" y="15.1">Dist</text>
<text x="353.6" y="15.1">COUNTY</text>
<text x="367.2" y="15.1">ROUTE</text>
<text x="379.8" y="16">TOTAL PROJECT</text>
<text x="381.8" y="14.2">POST MILES</text>
<text x="399.6" y="14.2">SHEET</text>
<text x="401.6" y="16">No.</text>
<text x="407.1" y="16">SHEETS</text>
<text x="407.8" y="14.2">TOTAL</text>
<text x="347.7" y="29.7">REGISTERED ELECTRICAL ENGINEER</text>
<text x="384.5" y="29.7">DATE</text>
<text x="16.3" y="32.8">x</text>
<text x="346.9" y="41.9">THE STATE OF CALIFORNIA OR ITS OFFICERS</text>
<text x="347.9" y="38.3">PLANS APPROVAL DATE</text>
<text x="346.9" y="47.3">COPIES OF THIS PLAN SHEET.</text>
<text x="346.9" y="45.5">THE ACCURACY OR COMPLETENESS OF SCANNED</text>
<text x="346.9" y="43.7">OR AGENTS SHALL NOT BE RESPONSIBLE FOR</text>
<text x="16.3" y="86.9">x</text>
<text x="16.3" y="140.9">x</text>
<text x="16.3" y="195">x</text>
<text x="420.7" y="232.5" transform="rotate(-90 420.7 232.5)">10:35</text>
<text x="418.1" y="235.8" transform="rotate(-90 418.1 235.8)">=&gt; 10-DEC-2019</text>
<text x="420.5" y="236.1" transform="rotate(-90 420.5 236.1)">=&gt;</text>
<text x="418.1" y="245.4" transform="rotate(-90 418.1 245.4)">PLOTTED</text>
<text x="420.5" y="245.7" transform="rotate(-90 420.5 245.7)">PLOTTED</text>
<text x="16.3" y="249.1">x</text>
<text x="418.1" y="251.4" transform="rotate(-90 418.1 251.4)">DATE</text>
<text x="420.5" y="251.4" transform="rotate(-90 420.5 251.4)">TIME</text>
<text x="82.7" y="269.3">USERNAME =&gt; s111271</text>
<text x="176.5" y="269.8">RELATIVE BORDER SCALE</text>
<text x="82.7" y="271.8">DGN FILE =&gt;</text>
<text x="96.6" y="271.8">example B3.dgn</text>
<text x="182.8" y="271.7">IS IN INCHES</text>
</g>
<g font-size="1.1">
<text x="218.4" y="269.2">0</text>
<text x="230.6" y="269.3">1</text>
<text x="242.7" y="269.2">2</text>
<text x="254.7" y="269.3">3</text>
</g>
<g font-size="1">
<text x="393.8" y="29.9" transform="rotate(-53 393.8 29.9)">R</text>
<text x="394.4" y="29" transform="rotate(-47 394.4 29)">E</text>
<text x="395.1" y="28.2" transform="rotate(-42 395.1 28.2)">D</text>
<text x="396.8" y="26.9" transform="rotate(-31 396.8 26.9)">P</text>
<text x="397.8" y="26.3" transform="rotate(-20 397.8 26.3)">R</text>
<text x="398.8" y="25.9" transform="rotate(-15 398.8 25.9)">O</text>
<text x="399.8" y="25.6" transform="rotate(-10 399.8 25.6)">F</text>
<text x="400.9" y="25.5" transform="rotate(-4 400.9 25.5)">E</text>
<text x="402" y="25.4" transform="rotate(1 402 25.4)">S</text>
<text x="403.1" y="25.5" transform="rotate(12 403.1 25.5)">S</text>
<text x="404.3" y="25.7" transform="rotate(17 404.3 25.7)">I</text>
<text x="405.2" y="26" transform="rotate(22 405.2 26)">O</text>
<text x="406.2" y="26.4" transform="rotate(28 406.2 26.4)">N</text>
<text x="407.1" y="26.9" transform="rotate(33 407.1 26.9)">A</text>
<text x="408.1" y="27.6" transform="rotate(44 408.1 27.6)">L</text>
<text x="409.6" y="29.1" transform="rotate(55 409.6 29.1)">E</text>
<text x="392.2" y="35" transform="rotate(-85 392.2 35)">G</text>
<text x="392.3" y="33.8" transform="rotate(-79 392.3 33.8)">I</text>
<text x="392.5" y="32.9" transform="rotate(-74 392.5 32.9)">S</text>
<text x="392.8" y="31.9" transform="rotate(-69 392.8 31.9)">T</text>
<text x="393.2" y="30.9" transform="rotate(-63 393.2 30.9)">E</text>
<text x="410.2" y="30" transform="rotate(60 410.2 30)">N</text>
<text x="410.7" y="31" transform="rotate(65 410.7 31)">G</text>
<text x="411.2" y="32.2" transform="rotate(76 411.2 32.2)">I</text>
<text x="411.4" y="33.1" transform="rotate(81 411.4 33.1)">N</text>
<text x="411.6" y="34.1" transform="rotate(87 411.6 34.1)">E</text>
<text x="411.6" y="35.2" transform="rotate(92 411.6 35.2)">E</text>
<text x="392.3" y="36.2" transform="rotate(-96 392.3 36.2)">E</text>
<text x="392.5" y="37.3" transform="rotate(-101 392.5 37.3)">R</text>
<text x="394.6" y="36.5">No.</text>
<text x="395.8" y="39.7">Exp.</text>
<text x="411.6" y="36.3" transform="rotate(98 411.6 36.3)">R</text>
<text x="393.9" y="42.1" transform="rotate(46 393.9 42.1)">S</text>
<text x="394.5" y="42.8" transform="rotate(41 394.5 42.8)">T</text>
<text x="395.2" y="43.4" transform="rotate(37 395.2 43.4)">A</text>
<text x="395.9" y="43.9" transform="rotate(32 395.9 43.9)">T</text>
<text x="396.7" y="44.4" transform="rotate(27 396.7 44.4)">E</text>
<text x="398.4" y="45.2" transform="rotate(18 398.4 45.2)">O</text>
<text x="399.3" y="45.4" transform="rotate(13 399.3 45.4)">F</text>
<text x="401.1" y="45.7" transform="rotate(4 401.1 45.7)">C</text>
<text x="402" y="45.8" transform="rotate(-1 402 45.8)">A</text>
<text x="403" y="45.7" transform="rotate(-6 403 45.7)">L</text>
<text x="404" y="45.6" transform="rotate(-10 404 45.6)">I</text>
<text x="404.8" y="45.4" transform="rotate(-15 404.8 45.4)">F</text>
<text x="405.6" y="45.2" transform="rotate(-24 405.6 45.2)">O</text>
<text x="406.4" y="44.8" transform="rotate(-29 406.4 44.8)">R</text>
<text x="407.3" y="44.4" transform="rotate(-34 407.3 44.4)">N</text>
<text x="408.2" y="43.8" transform="rotate(-38 408.2 43.8)">I</text>
<text x="408.8" y="43.3" transform="rotate(-43 408.8 43.3)">A</text>
<text x="417.2" y="260.8" transform="rotate(-90 417.2 260.8)">REVISION</text>
<text x="417.2" y="265.6" transform="rotate(-90 417.2 265.6)">LAST</text>
</g>
<g font-size=".5">
<text x="28" y="237.7" transform="rotate(-90 28 237.7)">R</text>
<text x="27.9" y="258.9" transform="rotate(-90 27.9 258.9)">R</text>
</g>
</svg>
